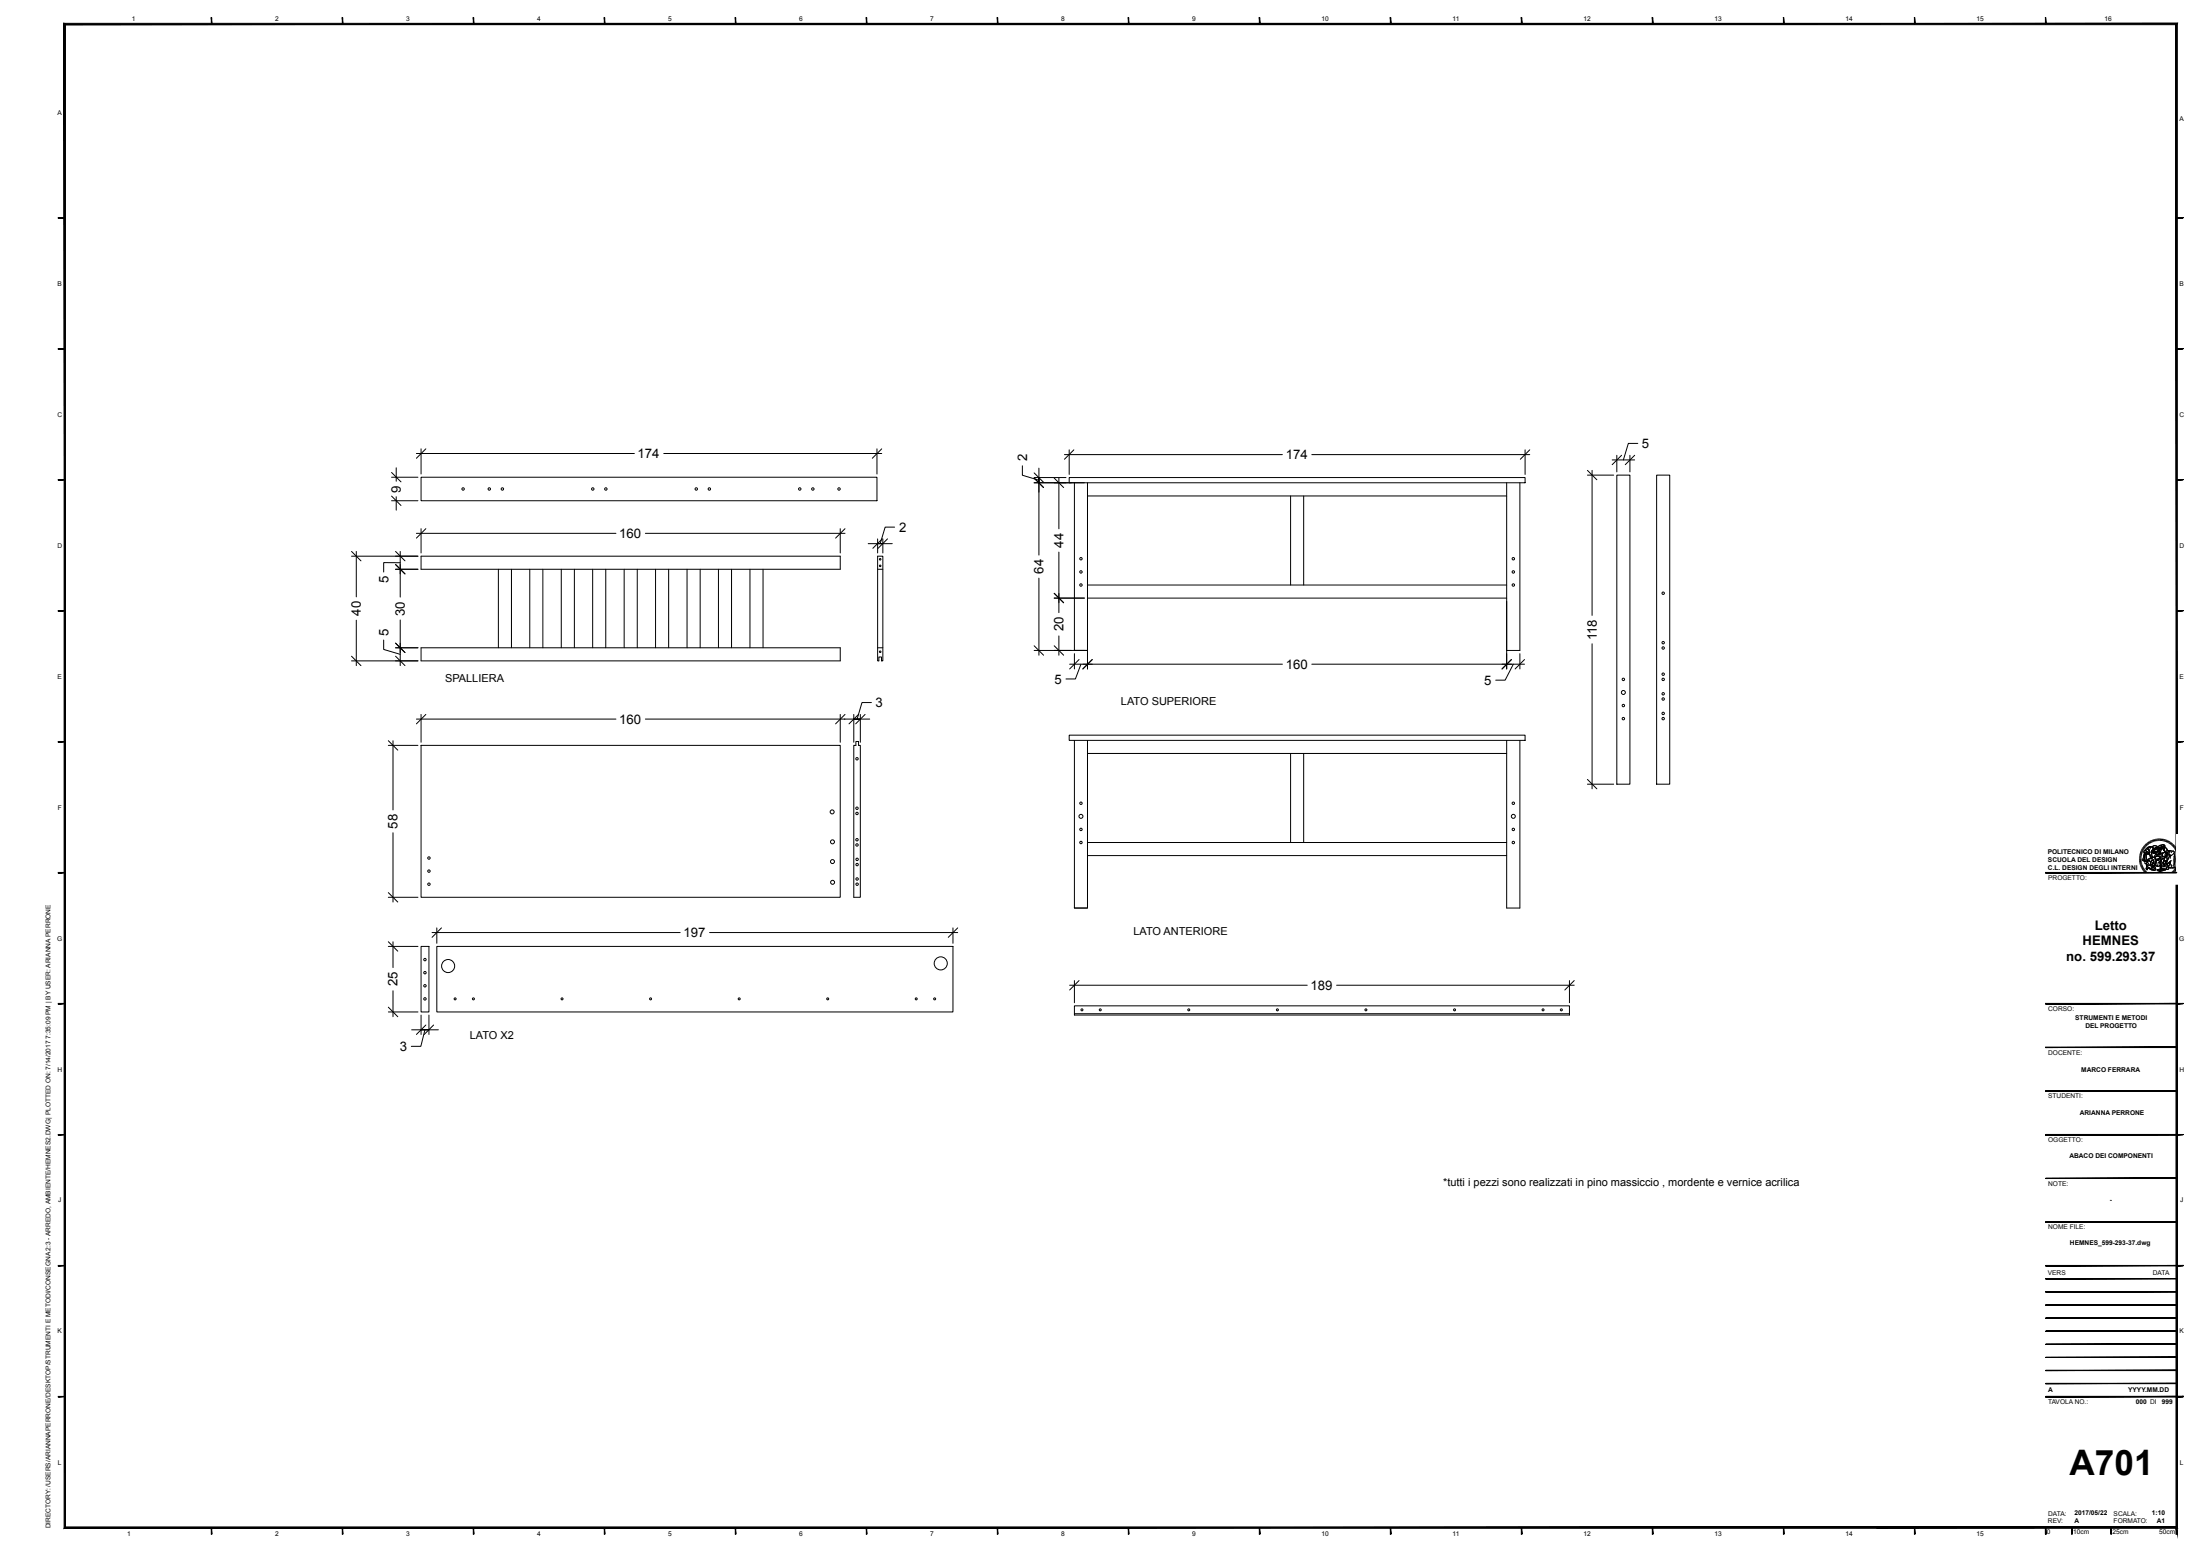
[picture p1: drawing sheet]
<svg xmlns="http://www.w3.org/2000/svg" width="840mm" height="594mm" viewBox="0 0 840 594" stroke-linecap="round" stroke-linejoin="round" font-family="sans-serif">
<g fill="none" stroke="#000" stroke-width=".38">
<path d="M151.2 178.6v5.1M158.9 173.1h83.2M160.7 171.3v9.7M162.5 171.3l-3.6 3.6M253.3 173.1h83.2M334.7 171.3v9.7M336.5 171.3l-3.6 3.6M390.2 177.8v3.6l6.3 1.9M396.5 178.7v3.6M406.2 173.5h83.2M408.1 171.7v9.4M409.8 171.7l-3.6 3.6"/>
<path d="M500.6 173.5h83.2M582 171.7v9.4M583.8 171.7l-3.6 3.6M605.8 179.6l3.6 3.6M607.6 179.6v55.3M615.3 175.6h8.6M617.1 173.8v6.3M618.9 173.8l-3.6 3.6M622 173.8v6.3M623.9 173.8l-3.6 3.6M625.1 169.3h-3.6l-2 6.3M149.4 191.2h10.1"/>
<path d="M149.4 182.2h10.1M149.4 189.4l3.6 3.6M149.4 180.4l3.6 3.6M151.2 189.6v5.2M160.7 182.2h174v9h-174zM394.7 182.3h12.1M394.7 184.3h19.2M394.7 180.5l3.6 3.6M394.7 182.5l3.6 3.6M396.5 182.3v2v-2M396.5 182.5v29.4M402.3 182.5l3.6 3.6"/>
<path d="M404.1 182.5v19.4M408.1 182.3h173.9v2h-173.9zM410 184.3v64h5v-64M415 189.3h160M492.5 189.3v34M497.5 189.3v34M575 184.3v71.1M580.1 184.3v64h-5.1M605.8 181.4h10.1M617.1 181.4h4.9v118h-4.9zM632.2 181.4h5v118h-5zM134.2 212.3h25.3"/>
<path d="M134.2 210.5l3.6 3.6M136 210.5v17.4M151 217.3h8.5M151 215.5l3.6 3.6M151 210.5l3.6 3.6M152.7 214.8h-6.3v3.6M152.7 210.5v17.4M158.9 203.6h76.2M160.7 212.3h160v5h-160zM160.7 201.8v9.3M162.5 201.8l-3.6 3.6M190.2 217.3v30"/>
<path d="M195.2 217.3v30M202.2 217.3v30M207.2 217.3v30M214.2 217.3v30M219.2 217.3v30M226.2 217.3v30M231.2 217.3v30M238.2 217.3v30M243.2 217.3v30M246.3 203.6h76.2M250.2 217.3v30M255.2 217.3v30"/>
<path d="M262.2 217.3v30M267.2 217.3v30M274.2 217.3v30M279.2 217.3v30M286.2 217.3v30M291.2 217.3v30M320.7 201.8v9.3M322.5 201.8l-3.6 3.6M331.3 207.5h3.6M334.9 212.3h2v40h-.5v-1.5h-1v1.5h-.5zM334.9 207.5h2h-2M334.9 217.3h2"/>
<path d="M334.9 205.7v5.4M336.7 205.7l-3.6 3.6M336.9 205.7v5.4M336.9 207.5h3.6M338.7 205.7l-3.6 3.6M341.4 201.2h-3.6l-1.9 6.3M404.1 210.8v23.1M136 236.7v17.4M152.7 236.7v17.4M396.5 220.7v29.4M402.3 228.3h11.6M402.3 226.5l3.6 3.6"/>
<path d="M415 228.3h160M415 223.3h160M415 229.5v25.9M134.2 252.3h25.3M134.2 250.5l3.6 3.6M146.4 244.3v3.6l6.3 1.9M151 247.3h8.5M151 250.5l3.6 3.6M151 245.5l3.6 3.6M160.7 247.3h160v5h-160zM334.9 247.3h2M394.7 248.3h20.3"/>
<path d="M394.7 246.5l3.6 3.6M402.3 246.5l3.6 3.6M404.1 242.8v7.3M408.2 253.6h81.2M410 249.5v5.9M411.8 251.8l-3.6 3.6M412.5 253.6l-2.1 5.6h-3.6M416.9 251.8l-3.6 3.6M500.6 253.6h81.2M576.8 251.8l-3.6 3.6M577.6 253.6l-3.2 6.1h-3.6M580.1 249.5v5.9"/>
<path d="M581.8 251.8l-3.6 3.6M607.6 245.8v55.3M158.9 274.5h76.2M160.7 272.7v10.7M162.5 272.7l-3.6 3.6M246.3 274.5h79.5M320.7 272.7v10.7M322.5 272.7l-3.6 3.6M325.8 272.7v10.7M327.7 272.7l-3.7 3.6M328.3 274.5h-2.5h2.5M328.3 274.5h3.6"/>
<path d="M328.3 272.7v10.7M330.2 272.7l-3.6 3.6M332.6 268.2h-3.6l-1.9 6.3M148.2 284.5h11.3M148.2 282.8l3.6 3.6M150 282.8v26.4M160.7 284.5h160v58h-160zM326.6 283.1h1.1v1.4h.6v58h-2.5v-58h.8zM408.1 280.6h173.9v2h-173.9zM410 282.6v64h5v-64M415 287.6h160M492.5 287.6v34"/>
<path d="M497.5 287.6v34M575 282.6v64h5.1v-64M605.8 299.4h10.1M605.8 297.5l3.6 3.6M150 317.9v26.5M415 326.6h160M415 321.6h160M816.5 327.5h.7M816.5 327.9h.7M816.5 327.1l.7 .1M816.6 326.8l.6 .1M816.6 326.4l.7 .1"/>
<path d="M816.7 326.1l.6 .1M816.8 325.7l.6 .2M816.9 325.4l.6 .2M817 325.1l.6 .2M817.2 324.7l.6 .3M817.2 328.1l-.7 .1M817.2 328.5l-.7 .1M817.2 328.8l-.7 .1M817.2 329.1l-.6 .1M817.3 324.4l.6 .3M817.3 329.5l-.6 .1M817.4 329.8l-.7 .2"/>
<path d="M817.5 324.1l.5 .3M817.5 330.1l-.6 .2M817.6 330.4l-.6 .2M817.7 323.8l.5 .3M817.8 330.7l-.7 .2M817.8 323.5l.6 .4M817.9 331l-.6 .3M818 323.2l.6 .4M818 331.3l-.5 .3M818.2 331.5l-.6 .4M818.3 322.9l.5 .5M818.3 325.5l.7 .1a.84 .84 0 0 0 1.3-.2v.6a1.33 1.33 0 0 1-2-.5z"/>
<path d="M818.4 325.5v.4M818.4 331.8l-.6 .4M818.5 322.6l.5 .5M818.6 326l-.8 2.5 .4 .2M818.6 332.1l-.6 .4M818.6 324.5l.4-.2a.81 .81 0 0 0 .9 1l.4 .1-.6 .4-.4-.2a.68 .68 0 0 1-1.1-.6zM818.7 326.1h.5l-.2 2.8-.8-.2zM818.8 326l-.6 2.7 .7 .2M818.8 322.4l.4 .5M818.8 332.3l-.5 .5M819 324.3l-.6 .5a.45 .45 0 0 0-.2 .5 .45 .45 0 0 0 .5 .3h.3a.84 .84 0 0 0 1.3-.2M819 332.6l-.5 .5"/>
<path d="M819 322.1l.5 .5M819.1 329.6l.6 .6 1.1-.1M819.1 324a1.76 1.76 0 0 1 1.9-.7 .75 .75 0 0 0-1.1 .3 .75 .75 0 0 0 .4 1v.7a.96 .96 0 0 1-1-.3 .96 .96 0 0 1-.2-1zM819.2 326.1l1.2-.1 .6 1.2-.1 .5-.6 .2a.54 .54 0 0 0-.6 .3 .54 .54 0 0 0 0 .5l-.2 .4-.5-.6zM819.2 330l.7 .3 .9-.2 .4 1 .2-.2 .3 .4-.1-.6 .3 .5-.2-.5 .4 .2a.89 .89 0 0 1-.5-1.5l.4 .1a1.58 1.58 0 0 1-.1 2.3l-.7-.1a2.59 2.59 0 0 1-2.1-1.7zM819.2 330a1.79 1.79 0 0 0 1.7 1.6l1 .4M819.2 332.8l-.5 .5M819.2 326.1l-.1 2.8M819.3 330.6l2.1 1.2a.79 .79 0 0 0 1.1-.6 .67 .67 0 0 1 0 1 .67 .67 0 0 1-.9 0l-1.1-.4a.53 .53 0 0 0-.6-.5 .53 .53 0 0 0-.4 .7l-.5-.4zM819.3 330.6l-.3 1 .4 .4a.55 .55 0 0 1 .4-.7 .55 .55 0 0 1 .7 .5l.6 .3a.97 .97 0 0 0 1.6-.4l-.2-.5M819.3 321.9l.4 .5M819.4 333.1l-.4 .5"/>
<path d="M819.5 329.1l-.8-.1v.7a.85 .85 0 0 1 .8-.4 .85 .85 0 0 1 .7 .6M819.6 321.7l.4 .6M819.7 333.3l-.4 .5M819.7 328.1l1.5-.3 .4-.5 .9 .2 .5 1.1v.4l-.8 .5a.32 .32 0 0 1-.6-.1 .32 .32 0 0 1 .3-.4l.1-.2a.56 .56 0 0 0-.4-.4 .56 .56 0 0 0-.6 .3l-.2 .4-.6-.6-.4 .1zM819.7 328.7l.5-.2a.95 .95 0 0 1 .7 .8 .95 .95 0 0 1-.5 1l-1.3-.4-.1-.3 .7-.2zM819.9 321.5l.4 .6M820 323.6l1-.3a.71 .71 0 0 1 .7 .6 .71 .71 0 0 1-.5 .8 2.58 2.58 0 0 0 .7 2.6l-.5 .1-.1 .4a.47 .47 0 0 1-.5-.3 .47 .47 0 0 1 .1-.5l-.5-1-.1-1.4-.6-.5zM820 333.4l-.5 .6M820.1 328.4l.7 .7M820.2 328.5l-.6 .4 .1 .4M820.2 321.3l.3 .6M820.2 333.7l-.4 .5"/>
<path d="M820.4 326h-1.6a.8 .8 0 0 0-.8 .4 .8 .8 0 0 0 0 .9l-.5 .9 .3 .3M820.5 326.4l.3 1.4M820.5 321.1l.3 .6M820.5 333.8l-.4 .6M820.8 323.6a2.9 2.9 0 0 0-.1 3.1l.3 .4a.37 .37 0 0 0-.1 .5 .37 .37 0 0 0 .4 .2l.1-.4 .5-.1a1.99 1.99 0 0 1-.2-3.2 1.45 1.45 0 0 0-1.4-.9 1.45 1.45 0 0 0-1.3 1.1 .81 .81 0 0 0 .9 1l.3 .1M820.8 334l-.3 .6M820.8 321l.3 .6M820.9 327.7l-.7 .2a.4 .4 0 0 0-.5 .2 .4 .4 0 0 0 .2 .5M821 323.3a.8 .8 0 0 0-1.1 .2 .8 .8 0 0 0 .3 1.1h.1M821.1 334.1l-.3 .7M821.1 320.8l.3 .7M821.2 324.7l1-.4-.1 .5-1.1 .5z"/>
<path d="M821.2 328.4l.7 .2v.4a.98 .98 0 0 0-.6 1 .98 .98 0 0 0 .8 .9l-.4-.2 .2 .5-.3-.5 .1 .6-.3-.4-.2 .2v-.2a1.85 1.85 0 0 1 0-2.5zM821.2 328.4l.7 .2v.4a.91 .91 0 0 0-.5 .9 .91 .91 0 0 0 .6 .8l.1 .2-.4-.2 .2 .5-.3-.5 .1 .6-.3-.4-.2 .2v-.2a1.85 1.85 0 0 1 0-2.5zM821.3 325.2l.7-.4 .3 .3a.32 .32 0 0 0-.4 .2 .32 .32 0 0 0 .2 .4l-.6-.1zM821.3 325.2l.2 .4 .6 .1M821.4 334.3l-.3 .6M821.4 323.4l.1-.2a1.02 1.02 0 0 1 1.1-.4 1.02 1.02 0 0 1 .7 .9l-.5-.3-.5 .5-.6-.2M821.4 323.2l.7-.4 .6 .1a.45 .45 0 0 1 .7 .1 .45 .45 0 0 1-.2 .7l-.4-.3-.8 .5zM821.5 320.7l.2 .6M821.6 334.4l-.2 .6M821.7 323.7l.6 .2 .6-.5 .3 .3-.6 .7h-1zM821.8 320.6l.2 .6M821.9 327.3a1.15 1.15 0 0 1 1 .7 1.15 1.15 0 0 1-.3 1.2"/>
<path d="M821.9 334.5l-.2 .6M822 325.2h.9l-.3 .5a.41 .41 0 0 1-.6 0 .41 .41 0 0 1 0-.5zM822 329.6l.3 1a.79 .79 0 0 1 .1 .9 .79 .79 0 0 1-.9 .3M822.1 324.9l.2 .2M822.1 324.6l-1.1 .7M822.1 328.1l-.7 .3M822.2 320.5l.1 .6M822.2 324.3l-.3 .5M822.3 334.6l-.2 .7M822.4 325.1l.5 .1-.3 .5a.39 .39 0 0 1-.6 0 .39 .39 0 0 1 .1-.6h.3l-.2 .2M822.5 328.3a.7 .7 0 0 1 .1 .9 .7 .7 0 0 1-1 .2M822.5 327.5v-.2a1.1 1.1 0 0 1 1.7-.2l.2 .6-1.4 .4 .5 .4 .3-.2a.75 .75 0 0 0 .2-1.3l-1-.2-.7 .6 .5-1.3 1.3 .2 .5-.4v-.3l.6 .2v2.1l-.9 1.2h-.4l.6 .2v.4l.2-.2a1.08 1.08 0 0 1-.6 1.1 1.08 1.08 0 0 1-1.2-.1l-.4-.4 .3-.6a1.02 1.02 0 0 0-.5-1.6v-.1"/>
<path d="M822.5 330.1l.8 .7M822.5 320.4l.1 .6M822.6 334.7l-.1 .6M822.7 327l.4-.3 .6 .1 .7 .7-1.1 .7a.73 .73 0 0 1-.6-1.2zM822.7 324.2v.1M822.8 326.1l-.4 .4-.1 .9M822.8 323.8l.2 .1M822.8 329.5l.1 .9M822.8 320.3l.2 .7M822.9 323.9h-.1M822.9 328.1l1-.4a.56 .56 0 0 1-.3 .7 .56 .56 0 0 1-.7-.3zM822.9 334.8l-.1 .6"/>
<path d="M823 329l-.8 1.3M823.1 328.3h-.1M823.2 324l.9-.2 .1 .4-.4 .1zM823.2 323.7l-.6 .7h-1M823.2 320.3l.1 .7M823.2 334.8l-.1 .7M823.3 332l2-.4 1.2 .2-2.1 .6zM823.3 332l1.1 .4v.3l-1.1-.4zM823.3 324.8a.84 .84 0 0 1 1.1 .2 .84 .84 0 0 1 0 1h-.1a.83 .83 0 0 0-.7-1.2v.6a.47 .47 0 0 1 .2 .6 .47 .47 0 0 1-.5 .3 .47 .47 0 0 1-.4-.5zM823.5 324.8a.73 .73 0 0 1 .9 .7 .73 .73 0 0 1-.8 .8zM823.6 320.2v.7M823.6 334.8l-.1 .7"/>
<path d="M823.6 323.8a.39 .39 0 0 1 .6-.3 .39 .39 0 0 1 0 .7M823.6 329.2l-.3 1.6 1.1-.2M823.6 328.3l.1 .1M823.7 323.6a.46 .46 0 0 1 .5 0 .46 .46 0 0 1 .2 .5l-.8-.3zM823.7 327.9l.1 .1M823.7 328h.1M823.7 328.2l.1 .1M823.8 325v.1M823.9 325l-.2 .1M823.9 320.2v.7M823.9 334.8l-.1 .7M823.9 329.1h.4l.2-.6 .4-.1-.4 1.3v-.4z"/>
<path d="M824 324h-.8h.2a.36 .36 0 0 0 .5 .4 .36 .36 0 0 0 .2-.6v.2M824 326.3v.7M824.1 327.8l-.3 .6-.7-.2M824.1 324.8l.1 .4M824.2 334.8v.7M824.2 325a.41 .41 0 0 0-.6-.2 .41 .41 0 0 0 0 .6v.2a.47 .47 0 0 1 0 .6 .47 .47 0 0 1-.7 0 .47 .47 0 0 1 .1-.7l.1-.3a.79 .79 0 0 1 1.2-.4 .79 .79 0 0 1 .1 1.3l-.2-.4M824.3 320.2v.7M824.3 325.3l-.2 .1M824.4 325.1v.5h-.8M824.4 326l-.8 .3M824.4 332.4l2.1-.6-.1 .3-2 .6zM824.4 332.4v.3"/>
<path d="M824.5 329.2v.5l.2-.2M824.5 324l.2 .3-.2 .9M824.5 334.8l.1 .7M824.6 323.6l.1 .4M824.6 325.6l.1-1.3-.3-.6a.56 .56 0 0 1-.5-.7 .56 .56 0 0 1 .8-.4l.3 .1-.2 1.6 .3-.6 .2 .3 .5-.1v.7l.1-.2a.7 .7 0 0 1 .2 .8 .7 .7 0 0 1-.7 .5l-.2 .1M824.6 320.2v.7M824.7 328.9l-.1 .3-.1-.2M824.7 325.8l.5 .2M824.7 326.6l-.2 1.4M824.7 330.7l.2-.1 .2 1-.3-.5-.4 .6zM824.8 327.8l-.4 .4v.4M824.9 334.8v.7"/>
<path d="M824.9 328.4l-.4 .1-.2 .6h-.4l.6 .2M824.9 326.7l-.4 .9M825 322.7l-.9 .1-.2 .6M825 320.3l-.1 .6M825.1 322.6a.83 .83 0 0 1 1.1 .1 .83 .83 0 0 1-.1 1.1l-.3 .8 .3-1.2-.3-.5-.6 .3-.4 1.1-.1-.9zM825.1 323.7a.39 .39 0 0 0 .3 .3 .39 .39 0 0 0 .4-.1M825.1 322.6a.83 .83 0 0 1 1.1 .1 .83 .83 0 0 1-.1 1.1l-.3 .8 .3-1.2-.3-.5-.6 .3-.4 1-.1-.8zM825.2 334.8l.1 .6M825.2 325.8a1.44 1.44 0 0 1 2.1 .1l-.5 .8a.94 .94 0 0 1-1.3 .4 .94 .94 0 0 1-.3-1.3zM825.2 323.2l.6-.3 .2 .3-.5 .8-.4-.3zM825.2 327.8l.9-.2-1.6 3.6-.1-.9zM825.2 323.4l.3 .1"/>
<path d="M825.2 327.8l-.8 2.5 .1 .9 .4-.6 .2 1.4-.3-.9-.4 1 .1-.9M825.3 323.9h.2M825.3 326.8l-.2 .4 .1 .6 .9-.2 .5-.6M825.3 320.3l-.1 .7M825.4 323.8h.1M825.5 334.7l.1 .7M825.7 320.4l-.2 .6M825.7 323.6l.2 .1M825.8 328.7h.8l-.5 1.2v1l-.6-.1zM825.8 323.6v.1M825.8 334.6l.2 .7M826 324.4l.3 .7"/>
<path d="M826 326.9h.1M826.1 325.3l.8-.5h1l-.7 .9zM826.1 320.4l-.2 .7M826.1 327.6l-1.1 2.2-.1 .9M826.1 334.5l.2 .7M826.2 323.4l1.2 1.3-1.1 .4-.2-.3zM826.2 326.8l-.3 .1M826.2 323.4l.9 1.1M826.2 327.1l-.1 .1M826.4 320.5l-.2 .7M826.4 334.5l.2 .6M826.5 331.8v.3l-2.1 .6-1.1-.4v-.3"/>
<path d="M826.6 328.7l-.6 1.4 .2 .5-.3 .3-.4-.1 .2-2.1M826.7 320.7l-.2 .6M826.7 334.3l.3 .7M826.8 326.5l-.1 .4M826.8 325.5l.5 .4M826.8 326.7h.3l-.2 1.9-1.2 .1zM826.8 324.3l.6 .4M826.9 328.6l-1.1 .1M826.9 330l.2 .4M827 320.8l-.2 .6M827 334.2l.3 .6M827.1 326.7l-.1 1.3a3.8 3.8 0 0 0-.2 3.2h.1"/>
<path d="M827.2 329.7l1.1-1-.8 2.4a.43 .43 0 0 1 0 .7 .43 .43 0 0 1-.6-.4zM827.2 325.7h.1a1.29 1.29 0 0 1 1.9-.8 .54 .54 0 0 1 .6 .3 .54 .54 0 0 1-.3 .7 1.22 1.22 0 0 1-1.1 .8 1.22 1.22 0 0 1-1.1-.8M827.3 325.9l-.6 .9a.74 .74 0 0 1-1 .3 .74 .74 0 0 1-.3-1.1 .74 .74 0 0 1 1.1-.2l-.3 .6a.5 .5 0 0 0 .7-.2 .5 .5 0 0 0-.2-.7 .89 .89 0 0 0-1-.1 .89 .89 0 0 0-.5 .9M827.3 327.5l.1 .6M827.3 334.1l.4 .6M827.4 320.9l-.3 .6M827.6 333.9l.4 .6M827.7 321.1l-.3 .6M827.8 326.7h-.9M827.8 330.9l.6 .4M827.9 333.7l.4 .6M828 321.2l-.3 .6"/>
<path d="M828 324.8h-1.1l-.8 .5M828.2 329.7l.8 .9M828.2 333.6l.3 .5M828.2 326.7l-1 1.7-.3 1.7 1.3-1.3 .6-.2M828.3 324.8l.8 .2a.49 .49 0 0 1 .6 .1 .49 .49 0 0 1-.1 .6l.4 2.9a2.57 2.57 0 0 0-.1 2.6h-2.4l.8-2.5-1.5 1.4 .1-.7a3.4 3.4 0 0 1 1.8-2.9 .91 .91 0 0 1-1-.7 .91 .91 0 0 1 .6-1zM828.3 324.8a.91 .91 0 0 0-.6 1 .91 .91 0 0 0 1 .7M828.3 321.5l-.3 .5M828.3 328.7l-.8 2.4a.45 .45 0 0 1 .2 .5 .45 .45 0 0 1-.5 .3 .45 .45 0 0 1-.3-.5l.3-1.6M828.4 333.4l.4 .5M828.5 326.7l-.3 1M828.6 330.1l.1 .7 .6 .5M828.6 321.6l-.4 .6"/>
<path d="M828.7 333.1l.4 .6M828.8 325.2l-.3 .3M828.9 321.9l-.4 .5M828.9 332.9l.5 .5M829.1 322.1l-.4 .5M829.1 332.7l.5 .5M829.4 332.5l.5 .4M829.4 322.3l-.4 .5M829.6 332.2l.5 .4M829.6 326.8l.1 3.4M829.7 325.7l.3 2.1-.3 2.7 .3 .8-2.5-.1M829.7 322.6l-.5 .5"/>
<path d="M829.8 332l.5 .4M829.9 322.9l-.5 .4M829.9 331.7l.6 .4M830.2 323.1l-.6 .4M830.2 331.4l.5 .4M830.3 331.2l.6 .2M830.4 323.4l-.6 .4M830.5 330.9l.5 .3M830.6 323.7l-.6 .4M830.6 330.6l.6 .2M830.7 330.3l.6 .2M830.7 324l-.5 .3"/>
<path d="M830.8 329.9l.6 .2M830.9 329.6l.7 .2M830.9 324.3l-.6 .3M831 329.3l.6 .2M831 329l.7 .1M831 328.7h.7M831.1 328.1h.7M831.1 324.6l-.6 .3M831.1 328.4h.7M831.1 327.8h.7M831.2 325l-.6 .2M831.3 325.3l-.6 .2"/>
<path d="M831.5 325.6l-.7 .2M831.6 326l-.7 .2M831.6 326.3l-.6 .2M831.7 326.7l-.7 .1M831.8 327.4h-.7M831.8 327l-.7 .1M148.2 342.5h11.3M148.2 340.8l3.6 3.6M148.2 359.5l3.6 3.6M150 359.5v9.9M164.9 356h94.7M166.7 354.2v5.9"/>
<path d="M168.5 354.2l-3.6 3.6M270.8 356h94.7M363.7 354.2v5.9M365.5 354.2l-3.6 3.6M410 346.6h5M148.2 361.3h11.3M150 378.2v9.9M160.7 361.3h3v25h-3zM166.7 361.3h197v25h-197zM408.2 376.1h90.7M410 374.3v8.5M411.8 374.3l-3.6 3.6"/>
<path d="M510.1 376.1h90.7M599 374.3v8.5M600.8 374.3l-3.6 3.6M148.2 386.3h11.3M148.2 384.5l3.6 3.6M157.1 393.1h3.6M160.7 387.5v7.4M162.2 393.1l-1.6 6.3h-3.6M162.5 391.3l-3.6 3.6M163.7 393.1h-3h3M163.7 387.5v7.4M163.7 393.1h3.6"/>
<path d="M165.5 391.3l-3.6 3.6M410 387h189v.5h-189zM410 387v-3h189v3"/>
<circle cx="176.7" cy="186.7" r=".47"/>
<circle cx="186.7" cy="186.7" r=".47"/>
<circle cx="191.7" cy="186.7" r=".47"/>
<circle cx="226.2" cy="186.7" r=".47"/>
<circle cx="231.2" cy="186.7" r=".47"/>
<circle cx="265.7" cy="186.7" r=".47"/>
<circle cx="270.7" cy="186.7" r=".47"/>
<circle cx="305.2" cy="186.7" r=".47"/>
<circle cx="310.2" cy="186.7" r=".47"/>
<circle cx="320.2" cy="186.7" r=".47"/>
<circle cx="335.9" cy="213.5" r=".3"/>
<circle cx="335.9" cy="216" r=".3"/>
<circle cx="412.5" cy="213.3" r=".47"/>
<circle cx="412.5" cy="218.3" r=".47"/>
<circle cx="577.6" cy="218.3" r=".47"/>
<circle cx="577.6" cy="213.3" r=".47"/>
<circle cx="412.5" cy="223.3" r=".47"/>
<circle cx="577.6" cy="223.3" r=".47"/>
<circle cx="634.7" cy="226.5" r=".47"/>
<circle cx="335.9" cy="248.8" r=".3"/>
<circle cx="619.5" cy="259.4" r=".47"/>
<circle cx="634.7" cy="259.4" r=".47"/>
<circle cx="634.7" cy="245.3" r=".47"/>
<circle cx="634.7" cy="257.4" r=".47"/>
<circle cx="634.7" cy="247.4" r=".47"/>
<circle cx="619.5" cy="264.4" r=".76"/>
<circle cx="619.5" cy="274.3" r=".47"/>
<circle cx="619.5" cy="269.3" r=".47"/>
<circle cx="634.7" cy="266.8" r=".47"/>
<circle cx="634.7" cy="274.3" r=".47"/>
<circle cx="634.7" cy="264.9" r=".47"/>
<circle cx="634.7" cy="272.4" r=".47"/>
<circle cx="327.1" cy="289.7" r=".47"/>
<circle cx="317.6" cy="309.9" r=".76"/>
<circle cx="327.1" cy="308.5" r=".47"/>
<circle cx="327.1" cy="310.5" r=".47"/>
<circle cx="412.5" cy="311.6" r=".76"/>
<circle cx="412.5" cy="306.6" r=".47"/>
<circle cx="412.5" cy="316.6" r=".47"/>
<circle cx="577.6" cy="311.6" r=".76"/>
<circle cx="577.6" cy="316.6" r=".47"/>
<circle cx="577.6" cy="306.6" r=".47"/>
<circle cx="163.7" cy="332.5" r=".47"/>
<circle cx="163.7" cy="327.6" r=".47"/>
<circle cx="163.7" cy="337.5" r=".47"/>
<circle cx="317.7" cy="321.4" r=".76"/>
<circle cx="317.7" cy="328.9" r=".76"/>
<circle cx="317.8" cy="336.8" r=".76"/>
<circle cx="327.1" cy="322.6" r=".47"/>
<circle cx="327.1" cy="320.6" r=".47"/>
<circle cx="327.1" cy="328.1" r=".47"/>
<circle cx="327.1" cy="335.6" r=".47"/>
<circle cx="327.1" cy="330.1" r=".47"/>
<circle cx="327.1" cy="337.5" r=".47"/>
<circle cx="412.5" cy="321.6" r=".47"/>
<circle cx="577.6" cy="321.6" r=".47"/>
<circle cx="162.2" cy="376.3" r=".47"/>
<circle cx="162.2" cy="366.3" r=".47"/>
<circle cx="162.2" cy="371.3" r=".47"/>
<circle cx="171" cy="368.8" r="2.5"/>
<circle cx="359" cy="367.8" r="2.5"/>
<circle cx="162.2" cy="381.3" r=".47"/>
<circle cx="173.7" cy="381.3" r=".38"/>
<circle cx="180.7" cy="381.3" r=".38"/>
<circle cx="214.5" cy="381.3" r=".38"/>
<circle cx="248.3" cy="381.3" r=".38"/>
<circle cx="282.1" cy="381.3" r=".38"/>
<circle cx="315.9" cy="381.3" r=".38"/>
<circle cx="349.7" cy="381.3" r=".38"/>
<circle cx="356.7" cy="381.3" r=".38"/>
<circle cx="412.9" cy="385.5" r=".38"/>
<circle cx="419.9" cy="385.5" r=".38"/>
<circle cx="453.7" cy="385.5" r=".38"/>
<circle cx="487.5" cy="385.5" r=".38"/>
<circle cx="521.3" cy="385.5" r=".38"/>
<circle cx="555.1" cy="385.5" r=".38"/>
<circle cx="588.9" cy="385.5" r=".38"/>
<circle cx="595.9" cy="385.5" r=".38"/>
</g>
<g fill="#000" stroke="#000" stroke-width=".38">
<path d="M24.5 8.9l.5 574v-573.5zM24.5 8.9l.5 574-.5 .5z"/>
<path d="M80.6 6.7l.2 2.5zM80.6 6.7l.2 2.5z"/>
<path d="M130.6 6.7l.2 2.5zM130.6 6.7l.2 2.5z"/>
<path d="M180.6 6.7l.2 2.5zM180.6 6.7l.2 2.5z"/>
<path d="M230.6 6.7l.2 2.5zM230.6 6.7l.2 2.5z"/>
<path d="M280.6 6.7l.2 2.5zM280.6 6.7l.2 2.5z"/>
<path d="M330.6 6.7l.2 2.5zM330.6 6.7l.2 2.5z"/>
<path d="M380.6 6.7l.2 2.5zM380.6 6.7l.2 2.5z"/>
<path d="M430.6 6.7l.2 2.5zM430.6 6.7l.2 2.5z"/>
<path d="M480.6 6.7l.2 2.5v-2.5zM480.6 6.7l.2 2.5h-.2z"/>
<path d="M530.6 6.7l.2 2.5v-2.5zM530.6 6.7l.2 2.5h-.2z"/>
<path d="M580.6 6.7l.2 2.5v-2.5zM580.6 6.7l.2 2.5h-.2z"/>
<path d="M630.6 6.7l.2 2.5v-2.5zM630.6 6.7l.2 2.5h-.2z"/>
<path d="M680.6 6.7l.2 2.5zM680.6 6.7l.2 2.5z"/>
<path d="M730.6 6.7l.2 2.5zM730.6 6.7l.2 2.5z"/>
<path d="M780.6 6.7l.2 2.5zM780.6 6.7l.2 2.5z"/>
<path d="M25 9.4h805.5l.5-.5zM24.5 8.9h806.5l-806 .5z"/>
<path d="M22.2 83.2l2.5-.1zM22.2 83.1h2.5z"/>
<path d="M830.7 83.2l2.5-.1zM830.7 83.1h2.5z"/>
<path d="M22.2 133.2l2.5-.1zM22.2 133.1h2.5z"/>
<path d="M830.7 133.2l2.5-.1zM830.7 133.1h2.5z"/>
<path d="M22.2 183.2l2.5-.1zM22.2 183.1h2.5z"/>
<path d="M830.7 183.2l2.5-.1zM830.7 183.1h2.5z"/>
<path d="M22.2 233.3h2.5v-.2zM22.2 233.1h2.5l-2.5 .2z"/>
<path d="M830.7 233.3h2.5v-.2zM830.7 233.1h2.5l-2.5 .2z"/>
<path d="M22.2 283.3h2.5v-.2zM22.2 283.1h2.5l-2.5 .2z"/>
<path d="M830.7 283.3h2.5v-.2zM830.7 283.1h2.5l-2.5 .2z"/>
<path d="M22.2 333.3h2.5v-.2zM22.2 333.1h2.5l-2.5 .2z"/>
<path d="M780.7 333.3h50v-.2zM780.7 333.1h50l-50 .2z"/>
<path d="M830.7 333.3h2.5v-.2zM830.7 333.1h2.5l-2.5 .2z"/>
<path d="M22.2 383.3h2.5v-.2zM22.2 383.1h2.5l-2.5 .2z"/>
<path d="M780.7 399.9l50-.2zM780.7 399.7h50z"/>
<path d="M780.7 383.3h50v-.2zM780.7 383.1h50l-50 .2z"/>
<path d="M830.7 383.3h2.5v-.2zM830.7 383.1h2.5l-2.5 .2z"/>
<path d="M780.7 416.4h50zM780.7 416.6l50-.2z"/>
<path d="M780.7 416.6l50-.2zM780.7 416.4h50z"/>
<path d="M22.2 433.3l2.5-.2zM22.2 433.1h2.5z"/>
<path d="M780.7 433.1h50zM780.7 433.3l50-.2z"/>
<path d="M780.7 433.1h50zM780.7 433.3l50-.2z"/>
<path d="M780.7 433.1h50zM780.7 433.3l50-.2z"/>
<path d="M780.7 433.1h50zM780.7 433.3l50-.2z"/>
<path d="M830.7 433.3l2.5-.2zM830.7 433.1h2.5z"/>
<path d="M780.7 449.7h50zM780.7 449.9l50-.2z"/>
<path d="M780.7 466.4h50zM780.7 466.6l50-.2z"/>
<path d="M780.7 466.4h50zM780.7 466.6l50-.2z"/>
<path d="M22.2 483.3l2.5-.2zM22.2 483.1h2.5z"/>
<path d="M780.7 498.1h50zM780.7 498.2l50-.1z"/>
<path d="M780.7 493.1h50zM780.7 493.2l50-.1z"/>
<path d="M780.7 488.1h50zM780.7 488.2l50-.1z"/>
<path d="M780.7 483.1h50zM780.7 483.3l50-.2z"/>
<path d="M830.7 483.3l2.5-.2zM830.7 483.1h2.5z"/>
<path d="M830.7 483.3l2.5-.2zM830.7 483.1h2.5z"/>
<path d="M780.7 518.1h50zM780.7 518.2l50-.1z"/>
<path d="M780.7 513.1h50zM780.7 513.2l50-.1z"/>
<path d="M780.7 508.1h50zM780.7 508.2l50-.1z"/>
<path d="M780.7 503.1h50zM780.7 503.2l50-.1z"/>
<path d="M22.2 533.3l2.5-.2zM22.2 533.1h2.5z"/>
<path d="M780.7 533.1h50zM780.7 533.3l50-.2z"/>
<path d="M780.7 533.1h50zM780.7 533.3l50-.2z"/>
<path d="M780.7 528.1h50zM780.7 528.2l50-.1z"/>
<path d="M780.7 523.1h50zM780.7 523.2l50-.1z"/>
<path d="M830.7 533.3l2.5-.2zM830.7 533.1h2.5z"/>
<path d="M830.7 533.3l2.5-.2zM830.7 533.1h2.5z"/>
<path d="M830.7 533.3l2.5-.2zM830.7 533.1h2.5z"/>
<path d="M830.7 533.3l2.5-.2zM830.7 533.1h2.5z"/>
<path d="M25 582.9l-.5 .5 806-.5zM24.5 583.4l806-.5 .5 .5z"/>
<path d="M80.6 583.2l.2 2.5zM80.6 583.2l.2 2.5z"/>
<path d="M130.6 583.2l.2 2.5zM130.6 583.2l.2 2.5z"/>
<path d="M180.6 583.2l.2 2.5zM180.6 583.2l.2 2.5z"/>
<path d="M230.6 583.2l.2 2.5zM230.6 583.2l.2 2.5z"/>
<path d="M280.6 583.2l.2 2.5zM280.6 583.2l.2 2.5z"/>
<path d="M330.6 583.2l.2 2.5zM330.6 583.2l.2 2.5z"/>
<path d="M380.6 583.2l.2 2.5zM380.6 583.2l.2 2.5z"/>
<path d="M430.6 583.2l.2 2.5zM430.6 583.2l.2 2.5z"/>
<path d="M480.6 583.2l.2 2.5v-2.5zM480.6 583.2l.2 2.5h-.2z"/>
<path d="M530.6 583.2l.2 2.5v-2.5zM530.6 583.2l.2 2.5h-.2z"/>
<path d="M580.6 583.2l.2 2.5v-2.5zM580.6 583.2l.2 2.5h-.2z"/>
<path d="M630.6 583.2l.2 2.5v-2.5zM630.6 583.2l.2 2.5h-.2z"/>
<path d="M680.6 583.2l.2 2.5zM680.6 583.2l.2 2.5z"/>
<path d="M716.2 583.1h60zM716.2 583.2l60-.1z"/>
<path d="M730.6 583.2l.2 2.5zM730.6 583.2l.2 2.5z"/>
<path d="M780.6 583.2l.2 2.5zM780.6 583.2l.2 2.5z"/>
<path d="M780.6 583.2l.2 2.5zM780.6 583.2l.2 2.5z"/>
<path d="M790.6 583.2l.2 2.5zM790.6 583.2l.2 2.5z"/>
<path d="M805.6 583.2l.2 2.5zM805.6 583.2l.2 2.5z"/>
<path d="M830.5 9.4v573.5l.5 .5zM830.5 9.4l.5-.5v574.5z"/>
<path d="M830.5 583.2l.5 2.5v-2.5zM830.5 583.2l.5 2.5h-.5z"/>
</g>
<g fill="#fff" stroke="#fff" stroke-width=".38">
<path d="M805.7 333.2l30.8 4.3h-30.8z"/>
<path d="M805.7 333.2h25l5.8 4.3z"/>
<path d="M830.7 318.6h5.8l-5.8 14.6z"/>
<path d="M836.5 318.6v18.9l-5.8-4.3z"/>
<path d="M243 170.4v5.4l9.4-5.4zM243 175.8l9.4-5.4v5.4z"/>
<path d="M148.5 184.6v4.1h5.5zM148.5 184.6h5.5v4.1z"/>
<path d="M133.2 228.7v7.2h5.5zM133.2 228.7h5.5v7.2z"/>
<path d="M143.7 239.3v4.1h5.4zM143.7 239.3h5.4v4.1z"/>
<path d="M150 228.8v7h5.5zM150 228.8h5.5v7z"/>
<path d="M143.7 219.3v4.1h5.4zM143.7 219.3h5.4v4.1z"/>
<path d="M236 200.9v5.5l9.4-5.5zM236 206.4l9.4-5.5v5.5z"/>
<path d="M342.3 198.5v5.4l4.2-5.4zM346.5 198.5v5.4h-4.2z"/>
<path d="M236 271.8v5.5l9.4-5.5zM236 277.3l9.4-5.5v5.5z"/>
<path d="M147.3 310.1v6.9h5.4zM147.3 310.1h5.4v6.9z"/>
<path d="M260.5 353.3v5.5l9.4-5.5zM260.5 358.8l9.4-5.5v5.5z"/>
<path d="M147.3 370.3v7h5.4zM147.3 370.3h5.4v7z"/>
<path d="M152 396.7v5.5l4.1-5.5zM156.1 396.7v5.5h-4.1z"/>
<path d="M333.5 265.5v5.4l4.1-5.4zM337.6 265.5v5.4h-4.1z"/>
<path d="M490.3 170.8v5.5l9.4-5.5zM490.3 176.3l9.4-5.5v5.5z"/>
<path d="M387.5 172.7v4.2h5.4zM387.5 172.7h5.4v4.2z"/>
<path d="M393.8 212.8v7h5.4zM393.8 212.8h5.4v7z"/>
<path d="M401.4 234.8v7h5.4zM401.4 234.8h5.4v7z"/>
<path d="M401.4 202.8v7.1h5.4zM401.4 202.8h5.4v7.1z"/>
<path d="M401.8 256.4v5.5l4.1-5.5zM405.9 256.4v5.5h-4.1z"/>
<path d="M490.3 250.8v5.5l9.4-5.5zM490.3 256.3l9.4-5.5v5.5z"/>
<path d="M565.8 256.9v5.5l4.1-5.5zM569.9 256.9v5.5h-4.1z"/>
<path d="M604.9 235.9v9h5.5zM604.9 235.9h5.5v9z"/>
<path d="M625.9 166.6v5.4l4.1-5.4zM630 166.6v5.4h-4.1z"/>
<path d="M499.8 373.4v5.5l9.4-5.5zM499.8 378.9l9.4-5.5v5.5z"/>
</g>
<path d="M805.7 333.2h25v-14.6h5.8v18.9h-30.8z" fill="none" stroke="#fff" stroke-width=".38"/>
<text font-size="13.4" x="789.9" y="563">A701</text>
<g font-size="5">
<text x="626.6" y="171">5</text>
<text x="243.3" y="174.9">174</text>
<text x="392" y="176.1" transform="rotate(-90 392 176.1)">2</text>
<text x="490.7" y="175.3">174</text>
<text x="153" y="188.1" transform="rotate(-90 153 188.1)">9</text>
<text x="343.1" y="203.1">2</text>
<text x="236.3" y="205.4">160</text>
<text x="405.9" y="209" transform="rotate(-90 405.9 209)">44</text>
<text x="398.3" y="219.1" transform="rotate(-90 398.3 219.1)">64</text>
<text x="148.2" y="222.7" transform="rotate(-90 148.2 222.7)">5</text>
<text x="137.8" y="235" transform="rotate(-90 137.8 235)">40</text>
<text x="154.5" y="235.1" transform="rotate(-90 154.5 235.1)">30</text>
<text x="148.2" y="242.8" transform="rotate(-90 148.2 242.8)">5</text>
<text x="405.9" y="241" transform="rotate(-90 405.9 241)">20</text>
<text x="609.4" y="244.5" transform="rotate(-90 609.4 244.5)">118</text>
<text x="490.7" y="255.3">160</text>
<text x="402.5" y="261">5</text>
<text x="566.5" y="261.4">5</text>
<text x="334.1" y="270">3</text>
<text x="236.3" y="276.3">160</text>
<text x="151.8" y="316.3" transform="rotate(-90 151.8 316.3)">58</text>
<text x="260.9" y="357.8">197</text>
<text x="799.4" y="354.9">Letto</text>
<text x="794.8" y="360.9">HEMNES</text>
<text x="788.6" y="366.9">no. 599.293.37</text>
<text x="151.8" y="376.5" transform="rotate(-90 151.8 376.5)">25</text>
<text x="500.2" y="377.9">189</text>
<text x="152.7" y="401.2">3</text>
</g>
<g font-size="4.2">
<text x="169.8" y="260.5">SPALLIERA</text>
<text x="427.8" y="269">LATO SUPERIORE</text>
<text x="432.6" y="357.1">LATO ANTERIORE</text>
<text x="179.3" y="396.8">LATO X2</text>
<text x="550.8" y="452.9">*tutti i pezzi sono realizzati in pino massiccio , mordente e vernice acrilica</text>
</g>
<g font-size="2.5">
<text x="50.4" y="8">1</text>
<text x="105" y="8">2</text>
<text x="155" y="8">3</text>
<text x="205" y="8">4</text>
<text x="255" y="8">5</text>
<text x="305" y="8">6</text>
<text x="355" y="8">7</text>
<text x="405" y="8">8</text>
<text x="455" y="8">9</text>
<text x="504.3" y="8">10</text>
<text x="554.4" y="8">11</text>
<text x="604.3" y="8">12</text>
<text x="654.3" y="8">13</text>
<text x="704.3" y="8">14</text>
<text x="754.3" y="8">15</text>
<text x="803.2" y="8">16</text>
<text x="22" y="44.1">A</text>
<text x="831.8" y="46.4">A</text>
<text x="22" y="109.1">B</text>
<text x="831.8" y="109.1">B</text>
<text x="21.9" y="159.1">C</text>
<text x="831.8" y="159.1">C</text>
<text x="21.9" y="209.1">D</text>
<text x="831.8" y="209.1">D</text>
<text x="22" y="259.1">E</text>
<text x="831.8" y="259.1">E</text>
<text x="22.1" y="309.1">F</text>
<text x="831.9" y="309.1">F</text>
<text x="781.5" y="326.1">POLITECNICO DI MILANO</text>
<text x="781.6" y="329.1">SCUOLA DEL DESIGN</text>
<text x="781.6" y="332.2">C.L. DESIGN DEGLI INTERNI</text>
<text x="781.7" y="335.9">PROGETTO:</text>
<text x="21.8" y="359.1">G</text>
<text x="831.7" y="359.1">G</text>
<text x="781.7" y="385.9">CORSO:</text>
<text x="792" y="389.4">STRUMENTI E METODI</text>
<text x="795.9" y="392.4">DEL PROGETTO</text>
<text x="781.7" y="402.6">DOCENTE:</text>
<text x="21.9" y="409">H</text>
<text x="794.3" y="409">MARCO FERRARA</text>
<text x="831.8" y="409">H</text>
<text x="781.7" y="419.3">STUDENTI:</text>
<text x="793.7" y="425.7">ARIANNA PERRONE</text>
<text x="781.7" y="435.9">OGGETTO:</text>
<text x="789.8" y="442.2">ABACO DEI COMPONENTI</text>
<text x="781.7" y="452.6">NOTE:</text>
<text x="22.2" y="459">J</text>
<text x="805.2" y="459">-</text>
<text x="832.1" y="459">J</text>
<text x="781.7" y="469.3">NOME FILE:</text>
<text x="790" y="475.5">HEMNES_599-293-37.dwg</text>
<text x="781.6" y="486.6">VERS</text>
<text x="821.6" y="486.6">DATA</text>
<text x="22" y="509">K</text>
<text x="831.8" y="509">K</text>
<text x="781.7" y="531.6">A</text>
<text x="812.2" y="531.6">YYYY.MM.DD</text>
<text x="781.7" y="536.1">TAVOLA NO.:</text>
<text x="815.1" y="536.1">000 DI</text>
<text x="825" y="536.1">999</text>
<text x="22.1" y="559.1">L</text>
<text x="832" y="559.1">L</text>
<text x="781.6" y="581.5">REV:</text>
<text x="781.7" y="578.6">DATA:</text>
<text x="791.7" y="581.6">A</text>
<text x="791.7" y="578.5">2017/05/22</text>
<text x="806.7" y="578.5">SCALA:</text>
<text x="806.7" y="581.6">FORMATO:</text>
<text x="821.3" y="578.5">1:10</text>
<text x="823.1" y="581.6">A1</text>
<text x="19.3" y="583.4" transform="rotate(-90 19.3 583.4)">DIRECTORY: /USERS/ARIANNAPERRONE/DESKTOP/STRUMENTI E METODI/CONSEGNA 2:3 - ARREDO, AMBIENTE/HEMNES2.DWG| PLOTTED ON: 7/14/2017 7:35:09 PM | BY USER: ARIANNA PERRONE</text>
<text x="48.5" y="586.5">1</text>
<text x="105" y="586.5">2</text>
<text x="155" y="586.5">3</text>
<text x="205" y="586.5">4</text>
<text x="255" y="586.5">5</text>
<text x="305" y="586.5">6</text>
<text x="355" y="586.5">7</text>
<text x="405" y="586.5">8</text>
<text x="455" y="586.5">9</text>
<text x="504.3" y="586.5">10</text>
<text x="554.4" y="586.5">11</text>
<text x="604.3" y="586.5">12</text>
<text x="654.3" y="586.5">13</text>
<text x="704.3" y="586.5">14</text>
<text x="754.3" y="586.5">15</text>
<text x="781.2" y="585.7">0</text>
<text x="791.2" y="585.7">10cm</text>
<text x="806.2" y="585.7">25cm</text>
<text x="824.1" y="585.7">50cm</text>
</g>
</svg>
